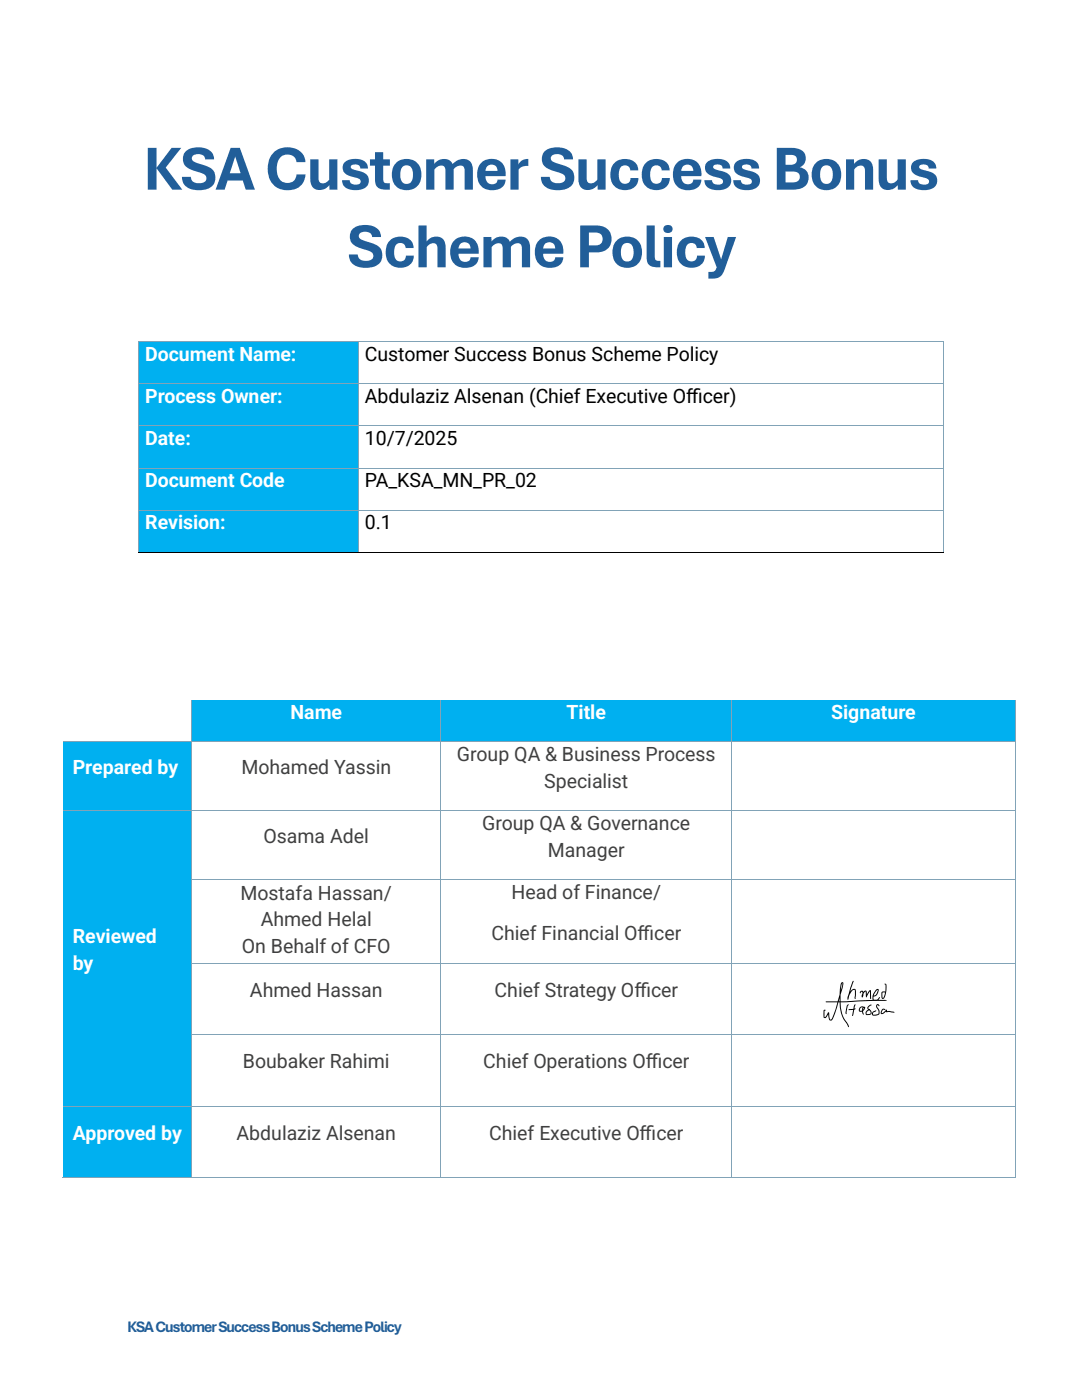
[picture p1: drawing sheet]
<svg xmlns="http://www.w3.org/2000/svg" width="216mm" height="279mm" viewBox="0 0 216 279" stroke-linecap="round" stroke-linejoin="round" font-family="sans-serif">
<g fill="#00b0f0">
<path d="M27.8 68.3h43.6v8.2h-43.6z" fill-rule="evenodd"/>
<path d="M29 68.3h41.2v8.2h-41.2z" fill-rule="evenodd"/>
</g>
<g fill="#81a3b7">
<path d="M27.6 68.1h.2v.2h-.2z" fill-rule="evenodd"/>
<path d="M27.6 68.1h.2v.2h-.2z" fill-rule="evenodd"/>
</g>
<path d="M27.8 68.2h43.6" fill="none" stroke="#81a3b7" stroke-width=".2"/>
<path d="M71.4 68.1h.2v.2h-.2z" fill-rule="evenodd" fill="#81a3b7"/>
<path d="M71.6 68.2h116.6" fill="none" stroke="#81a3b7" stroke-width=".2"/>
<g fill="#81a3b7">
<path d="M188.2 68.1h.1v.2h-.1z" fill-rule="evenodd"/>
<path d="M188.2 68.1h.1v.2h-.1z" fill-rule="evenodd"/>
</g>
<path d="M27.7 68.3v8.2M71.5 68.3v8.2M188.2 68.3v8.2" fill="none" stroke="#81a3b7" stroke-width=".2"/>
<g fill="#00b0f0">
<path d="M27.8 76.7h43.6v8.2h-43.6z" fill-rule="evenodd"/>
<path d="M29 76.7h41.2v8.2h-41.2z" fill-rule="evenodd"/>
</g>
<path d="M27.6 76.5h.2v.2h-.2z" fill-rule="evenodd" fill="#81a3b7"/>
<path d="M27.8 76.6h43.6" fill="none" stroke="#81a3b7" stroke-width=".2"/>
<path d="M71.4 76.5h.2v.2h-.2z" fill-rule="evenodd" fill="#81a3b7"/>
<path d="M71.6 76.6h116.6" fill="none" stroke="#81a3b7" stroke-width=".2"/>
<path d="M188.2 76.5h.1v.2h-.1z" fill-rule="evenodd" fill="#81a3b7"/>
<path d="M27.7 76.7v8.2M71.5 76.7v8.2M188.2 76.7v8.2" fill="none" stroke="#81a3b7" stroke-width=".2"/>
<g fill="#00b0f0">
<path d="M27.8 85.1h43.6v8.2h-43.6z" fill-rule="evenodd"/>
<path d="M29 85.1h41.2v8.2h-41.2z" fill-rule="evenodd"/>
</g>
<path d="M27.6 84.9h.2v.2h-.2z" fill-rule="evenodd" fill="#81a3b7"/>
<path d="M27.8 85h43.6" fill="none" stroke="#81a3b7" stroke-width=".2"/>
<path d="M71.4 84.9h.2v.2h-.2z" fill-rule="evenodd" fill="#81a3b7"/>
<path d="M71.6 85h116.6" fill="none" stroke="#81a3b7" stroke-width=".2"/>
<path d="M188.2 84.9h.1v.2h-.1z" fill-rule="evenodd" fill="#81a3b7"/>
<path d="M27.7 85.1v8.2M71.5 85.1v8.2M188.2 85.1v8.2" fill="none" stroke="#81a3b7" stroke-width=".2"/>
<g fill="#00b0f0">
<path d="M27.8 93.5h43.6v8.2h-43.6z" fill-rule="evenodd"/>
<path d="M29 93.5h41.2v8.2h-41.2z" fill-rule="evenodd"/>
</g>
<path d="M27.6 93.3h.2v.2h-.2z" fill-rule="evenodd" fill="#81a3b7"/>
<path d="M27.8 93.4h43.6" fill="none" stroke="#81a3b7" stroke-width=".2"/>
<path d="M71.4 93.3h.2v.2h-.2z" fill-rule="evenodd" fill="#81a3b7"/>
<path d="M71.6 93.4h116.6" fill="none" stroke="#81a3b7" stroke-width=".2"/>
<path d="M188.2 93.3h.1v.2h-.1z" fill-rule="evenodd" fill="#81a3b7"/>
<path d="M27.7 93.5v8.2M71.5 93.5v8.2M188.2 93.5v8.2" fill="none" stroke="#81a3b7" stroke-width=".2"/>
<g fill="#00b0f0">
<path d="M27.8 101.9h43.6v8.2h-43.6z" fill-rule="evenodd"/>
<path d="M29 101.9h41.2v8.2h-41.2z" fill-rule="evenodd"/>
</g>
<path d="M27.6 101.7h.2v.2h-.2z" fill-rule="evenodd" fill="#81a3b7"/>
<path d="M27.8 101.8h43.6" fill="none" stroke="#81a3b7" stroke-width=".2"/>
<path d="M71.4 101.7h.2v.2h-.2z" fill-rule="evenodd" fill="#81a3b7"/>
<path d="M71.6 101.8h116.6" fill="none" stroke="#81a3b7" stroke-width=".2"/>
<path d="M188.2 101.7h.1v.2h-.1z" fill-rule="evenodd" fill="#81a3b7"/>
<path d="M27.7 101.9v8.2" fill="none" stroke="#81a3b7" stroke-width=".2"/>
<path d="M27.6 110.1h.2v.2h-.2z" fill-rule="evenodd" fill="#81a3b7"/>
<g fill="#000">
<path d="M27.6 110.1h.2v.2h-.2z" fill-rule="evenodd"/>
<path d="M71.4 110.1h.2v.2h-.2z" fill-rule="evenodd"/>
</g>
<path d="M27.8 110.2h43.6M71.6 110.2h116.6" fill="none" stroke="#000" stroke-width=".2"/>
<path d="M71.5 101.9v8.2M188.2 101.9v8.2" fill="none" stroke="#81a3b7" stroke-width=".2"/>
<path d="M188.2 110.1h.1v.2h-.1z" fill-rule="evenodd" fill="#81a3b7"/>
<path d="M188.2 110.1h.1v.2h-.1z" fill-rule="evenodd" fill="#000"/>
<g fill="#fff">
<path d="M12.6 139.7h25.6v8.2h-25.6z" fill-rule="evenodd"/>
<path d="M14.5 139.7h21.8v8.2h-21.8z" fill-rule="evenodd"/>
</g>
<g fill="#00b0f0">
<path d="M38.3 139.7h49.6v8.2h-49.6z" fill-rule="evenodd"/>
<path d="M40.1 139.7h46v8.2h-46z" fill-rule="evenodd"/>
<path d="M88.1 139.7h57.8v8.2h-57.8z" fill-rule="evenodd"/>
<path d="M89.9 139.7h54.2v8.2h-54.2z" fill-rule="evenodd"/>
<path d="M146.1 139.7h56.4v8.2h-56.4z" fill-rule="evenodd"/>
<path d="M147.9 139.7h52.8v8.2h-52.8z" fill-rule="evenodd"/>
</g>
<path d="M38.2 139.7v8.2M88 139.7v8.2M146 139.7v8.2M202.6 139.7v8.2" fill="none" stroke="#81a3b7" stroke-width=".2"/>
<g fill="#00b0f0">
<path d="M12.6 148.1h25.6v13.6h-25.6z" fill-rule="evenodd"/>
<path d="M14.5 150.8h21.8v8.2h-21.8z" fill-rule="evenodd"/>
</g>
<path d="M12.6 148h25.6" fill="none" stroke="#81a3b7" stroke-width=".2"/>
<path d="M38.1 147.9h.2v.2h-.2z" fill-rule="evenodd" fill="#81a3b7"/>
<path d="M38.3 148h49.6" fill="none" stroke="#81a3b7" stroke-width=".2"/>
<path d="M87.9 147.9h.2v.2h-.2z" fill-rule="evenodd" fill="#81a3b7"/>
<path d="M88.1 148h57.8" fill="none" stroke="#81a3b7" stroke-width=".2"/>
<path d="M145.9 147.9h.2v.2h-.2z" fill-rule="evenodd" fill="#81a3b7"/>
<path d="M146.1 148h56.4" fill="none" stroke="#81a3b7" stroke-width=".2"/>
<path d="M202.5 147.9h.2v.2h-.2z" fill-rule="evenodd" fill="#81a3b7"/>
<path d="M38.2 148.1v13.6M88 148.1v13.6M146 148.1v13.6M202.6 148.1v13.6" fill="none" stroke="#81a3b7" stroke-width=".2"/>
<g fill="#00b0f0">
<path d="M12.6 161.9h25.6v58.8h-25.6z" fill-rule="evenodd"/>
<path d="M14.5 184.5h21.8v5.4h-21.8z" fill-rule="evenodd"/>
<path d="M14.5 189.9h21.8v8.2h-21.8z" fill-rule="evenodd"/>
</g>
<path d="M12.6 161.8h25.6" fill="none" stroke="#81a3b7" stroke-width=".2"/>
<path d="M38.1 161.7h.2v.2h-.2z" fill-rule="evenodd" fill="#81a3b7"/>
<path d="M38.3 161.8h49.6" fill="none" stroke="#81a3b7" stroke-width=".2"/>
<path d="M87.9 161.7h.2v.2h-.2z" fill-rule="evenodd" fill="#81a3b7"/>
<path d="M88.1 161.8h57.8" fill="none" stroke="#81a3b7" stroke-width=".2"/>
<path d="M145.9 161.7h.2v.2h-.2z" fill-rule="evenodd" fill="#81a3b7"/>
<path d="M146.1 161.8h56.4" fill="none" stroke="#81a3b7" stroke-width=".2"/>
<path d="M202.5 161.7h.2v.2h-.2z" fill-rule="evenodd" fill="#81a3b7"/>
<path d="M38.2 161.9v13.6M88 161.9v13.6M146 161.9v13.6M202.6 161.9v13.6" fill="none" stroke="#81a3b7" stroke-width=".2"/>
<path d="M38.1 175.5h.2v.2h-.2z" fill-rule="evenodd" fill="#81a3b7"/>
<path d="M38.3 175.6h49.6" fill="none" stroke="#81a3b7" stroke-width=".2"/>
<path d="M87.9 175.5h.2v.2h-.2z" fill-rule="evenodd" fill="#81a3b7"/>
<path d="M88.1 175.6h57.8" fill="none" stroke="#81a3b7" stroke-width=".2"/>
<path d="M145.9 175.5h.2v.2h-.2z" fill-rule="evenodd" fill="#81a3b7"/>
<path d="M146.1 175.6h56.4" fill="none" stroke="#81a3b7" stroke-width=".2"/>
<path d="M202.5 175.5h.2v.2h-.2z" fill-rule="evenodd" fill="#81a3b7"/>
<path d="M38.2 175.7v16.4M88 175.7v16.4M146 175.7v16.4M202.6 175.7v16.4" fill="none" stroke="#81a3b7" stroke-width=".2"/>
<path d="M38.1 192.1h.2v.2h-.2z" fill-rule="evenodd" fill="#81a3b7"/>
<path d="M38.3 192.2h49.6" fill="none" stroke="#81a3b7" stroke-width=".2"/>
<path d="M87.9 192.1h.2v.2h-.2z" fill-rule="evenodd" fill="#81a3b7"/>
<path d="M88.1 192.2h57.8" fill="none" stroke="#81a3b7" stroke-width=".2"/>
<path d="M145.9 192.1h.2v.2h-.2z" fill-rule="evenodd" fill="#81a3b7"/>
<path d="M146.1 192.2h56.4" fill="none" stroke="#81a3b7" stroke-width=".2"/>
<path d="M202.5 192.1h.2v.2h-.2z" fill-rule="evenodd" fill="#81a3b7"/>
<path d="M38.2 192.3v14.1M88 192.3v14.1M146 192.3v14.1M202.6 192.3v14.1" fill="none" stroke="#81a3b7" stroke-width=".2"/>
<path d="M38.1 206.4h.2v.2h-.2z" fill-rule="evenodd" fill="#81a3b7"/>
<path d="M38.3 206.5h49.6" fill="none" stroke="#81a3b7" stroke-width=".2"/>
<path d="M87.9 206.4h.2v.2h-.2z" fill-rule="evenodd" fill="#81a3b7"/>
<path d="M88.1 206.5h57.8" fill="none" stroke="#81a3b7" stroke-width=".2"/>
<path d="M145.9 206.4h.2v.2h-.2z" fill-rule="evenodd" fill="#81a3b7"/>
<path d="M146.1 206.5h56.4" fill="none" stroke="#81a3b7" stroke-width=".2"/>
<path d="M202.5 206.4h.2v.2h-.2z" fill-rule="evenodd" fill="#81a3b7"/>
<path d="M38.2 206.6v14.1M88 206.6v14.1M146 206.6v14.1M202.6 206.6v14.1" fill="none" stroke="#81a3b7" stroke-width=".2"/>
<g fill="#00b0f0">
<path d="M12.6 220.9h25.6v14.1h-25.6z" fill-rule="evenodd"/>
<path d="M14.5 223.9h21.8v8.2h-21.8z" fill-rule="evenodd"/>
</g>
<path d="M12.6 220.8h25.6" fill="none" stroke="#81a3b7" stroke-width=".2"/>
<path d="M38.1 220.7h.2v.2h-.2z" fill-rule="evenodd" fill="#81a3b7"/>
<path d="M38.3 220.8h49.6" fill="none" stroke="#81a3b7" stroke-width=".2"/>
<path d="M87.9 220.7h.2v.2h-.2z" fill-rule="evenodd" fill="#81a3b7"/>
<path d="M88.1 220.8h57.8" fill="none" stroke="#81a3b7" stroke-width=".2"/>
<path d="M145.9 220.7h.2v.2h-.2z" fill-rule="evenodd" fill="#81a3b7"/>
<path d="M146.1 220.8h56.4" fill="none" stroke="#81a3b7" stroke-width=".2"/>
<path d="M202.5 220.7h.2v.2h-.2z" fill-rule="evenodd" fill="#81a3b7"/>
<path d="M12.4 235.1h25.8M38.2 220.9v14.1" fill="none" stroke="#81a3b7" stroke-width=".2"/>
<path d="M38.1 235h.2v.2h-.2z" fill-rule="evenodd" fill="#81a3b7"/>
<path d="M38.3 235.1h49.6M88 220.9v14.1" fill="none" stroke="#81a3b7" stroke-width=".2"/>
<path d="M87.9 235h.2v.2h-.2z" fill-rule="evenodd" fill="#81a3b7"/>
<path d="M88.1 235.1h57.8M146 220.9v14.1" fill="none" stroke="#81a3b7" stroke-width=".2"/>
<path d="M145.9 235h.2v.2h-.2z" fill-rule="evenodd" fill="#81a3b7"/>
<path d="M146.1 235.1h56.4M202.6 220.9v14.1" fill="none" stroke="#81a3b7" stroke-width=".2"/>
<g fill="#81a3b7">
<path d="M202.5 235h.2v.2h-.2z" fill-rule="evenodd"/>
<path d="M202.5 235h.2v.2h-.2z" fill-rule="evenodd"/>
</g>
<path d="M167.9 196.1l.1-.1 .3 .2-.2 1.2a4.3 4.3 0 0 0-.4 2.4l6.4-.3a1.95 1.95 0 0 1 1-2.1h.2a1.29 1.29 0 0 1-1 1.5v.5a.79 .79 0 0 0 1.2-.4l.1 .1-.3 .4 1.4 .1 .2 .1-5.4 .2-3.8 .1v.1a6.5 6.5 0 0 0 1.6 4.4l.1 .5a7.2 7.2 0 0 1-1.9-5h-.2l-.2 .9a5.8 5.8 0 0 1-1.3 2.8 .97 .97 0 0 1-.5-1.3l-.2 .4a.49 .49 0 0 1-.7 .4l-.1-.4 .1-1.3 .3 .1-.2 .1v1.3l.2-.1 .6-.9 .1 .1 .1 .4a.75 .75 0 0 0 .4 1l.6-1.4 .6-2-2.3-.2 2.3-.1 .4-1.3 .1-1.5zM167.5 199.2l-.1 .6h.1zM174.9 197.7l-.6 1a.85 .85 0 0 0 .8-1.1zM168.1 196.2l-.3 1.6zM169.3 201.4l1-.1 .1-.5 .3-.4-.2 .9h.2a1.14 1.14 0 0 0-.4 1.2l-.1 .2h-.2l.2-1.2-.1 .1a.61 .61 0 0 1-.8-.2zM174.9 200.5l.3-.1 .3 .3-.1 .1-.3-.2-.1 .4a1.12 1.12 0 0 1 .3 1.5l-1.1 .2a.52 .52 0 0 1 0-.8l.6-.2-.1 .1-.5 .3v.4h.2a.71 .71 0 0 0 .9-.3l-.1-.6a.88 .88 0 0 1-.3-1.1zM173.4 200.7l.4-.2 .1 .1a.61 .61 0 0 0-.5 .7l.2 .2a.61 .61 0 0 1 0 1l-.4 .1a.52 .52 0 0 1-.5-.5 .52 .52 0 0 1 .4-.5l.1-.1-.1-.3zM173 201.9l-.1 .5h.2a.42 .42 0 0 0 .6-.2 .42 .42 0 0 0-.3-.6zM171.6 201a.71 .71 0 0 1 1 .2l-.4 .6 .1 .7-.2-.2-.1-.4a.49 .49 0 0 1-.7-.2 .49 .49 0 0 1 .3-.7zM171.7 201.2l-.1 .5h.4l.1-.7zM172.3 201.2l-.1 .3 .3-.4zM169.1 200.5l.1-.1 .2 .1-.3 .4-.2 1.5a.64 .64 0 0 1-.1-.9zM176.1 201.3h.4l.2 .2a.51 .51 0 0 0-.6 .1 .51 .51 0 0 0-.1 .6l.9-.7 .1 .3h.5l1 .2h-1.6l-.2-.1-.5 .4-.4 .1v-.5zM170.2 195.8h.1l-.6 2.1a.7 .7 0 0 1 1-.4l.1 1.7-.2 .1-.1-.1v-1.7a1.85 1.85 0 0 0-1.2 1.7l-.1 .3a1.08 1.08 0 0 1 .2-1.2zM171.6 197.9l.4-.2 .3 .3 .3-.3h.3l.1 .8 .5-.8 .3-.1v1.8l-.2-.1v-1.5l-.7 1.2-.3-1.1-.2 .3-.3 .9-.2-.3 .2-.9-.3 .1-.1 .2zM176.6 196.3h.2a3.7 3.7 0 0 1-.5 3l-.2 .1a1.37 1.37 0 0 1-.1-1.4l.6-.1 .1-1.2-.2-.3zM176.1 198.1v1.1l.3-.2 .2-.9z" fill="#000"/>
<g font-size="12.7" fill="#215e99">
<text x="28.7" y="37.9">KSACustomer Success Bonus</text>
<text x="69.3" y="53.3">Scheme Policy</text>
</g>
<g font-size="3.9" fill="#fff">
<text x="29" y="72">Document Name:</text>
<text x="29" y="80.4">Process Owner:</text>
<text x="29" y="88.8">Date:</text>
<text x="29" y="97.2">Document Code</text>
<text x="29" y="105.6">Revision:</text>
<text x="58" y="143.4">Name</text>
<text x="113" y="143.4">Title</text>
<text x="165.8" y="143.4">Signature</text>
<text x="14.5" y="154.5">Prepared by</text>
<text x="14.5" y="188.2">Reviewed</text>
<text x="14.5" y="193.6">by</text>
<text x="14.5" y="227.5">Approved by</text>
</g>
<g font-size="3.9">
<text x="72.8" y="72">Customer Success Bonus Scheme Policy</text>
<text x="72.8" y="80.4">Abdulaziz Alsenan (Chief Executive Of</text>
<text x="136.9" y="80.4">f</text>
<text x="136.9" y="80.4">icer)</text>
<text x="72.8" y="88.8">10/7/2025</text>
<text x="72.8" y="97.2">PA_KSA_MN_PR_02</text>
<text x="72.8" y="105.6">0.1</text>
</g>
<g font-size="3.9" fill="#404040">
<text x="48.2" y="154.5">Mohamed Yassin</text>
<text x="91.2" y="151.8">Group QA &amp; Business Process</text>
<text x="108.6" y="157.2">Specialist</text>
<text x="96.2" y="165.6">Group QA &amp; Governance</text>
<text x="52.6" y="168.3">Osama Adel</text>
<text x="109.3" y="171">Manager</text>
<text x="48" y="179.5">Mostafa Hassan/</text>
<text x="102.1" y="179.4">Head of Finance/</text>
<text x="52" y="184.9">Ahmed Helal</text>
<text x="48.3" y="190.3">On Behalf of CFO</text>
<text x="98.1" y="187.6">Chief Financial Of</text>
<text x="127.2" y="187.6">f</text>
<text x="127.2" y="187.6">icer</text>
<text x="49.9" y="198.9">Ahmed Hassan</text>
<text x="98.7" y="198.9">Chief Strategy Of</text>
<text x="126.6" y="198.9">f</text>
<text x="126.6" y="198.9">icer</text>
<text x="48.5" y="213.2">Boubaker Rahimi</text>
<text x="96.4" y="213.2">Chief Operations Of</text>
<text x="128.9" y="213.2">f</text>
<text x="128.9" y="213.2">icer</text>
<text x="47.2" y="227.5">Abdulaziz Alsenan</text>
<text x="97.6" y="227.5">Chief Executive Of</text>
<text x="127.6" y="227.5">f</text>
<text x="127.6" y="227.5">icer</text>
</g>
<text font-size="3.2" fill="#215e99" x="25.4" y="265.8">KSACustomer Success Bonus Scheme Policy</text>
</svg>
